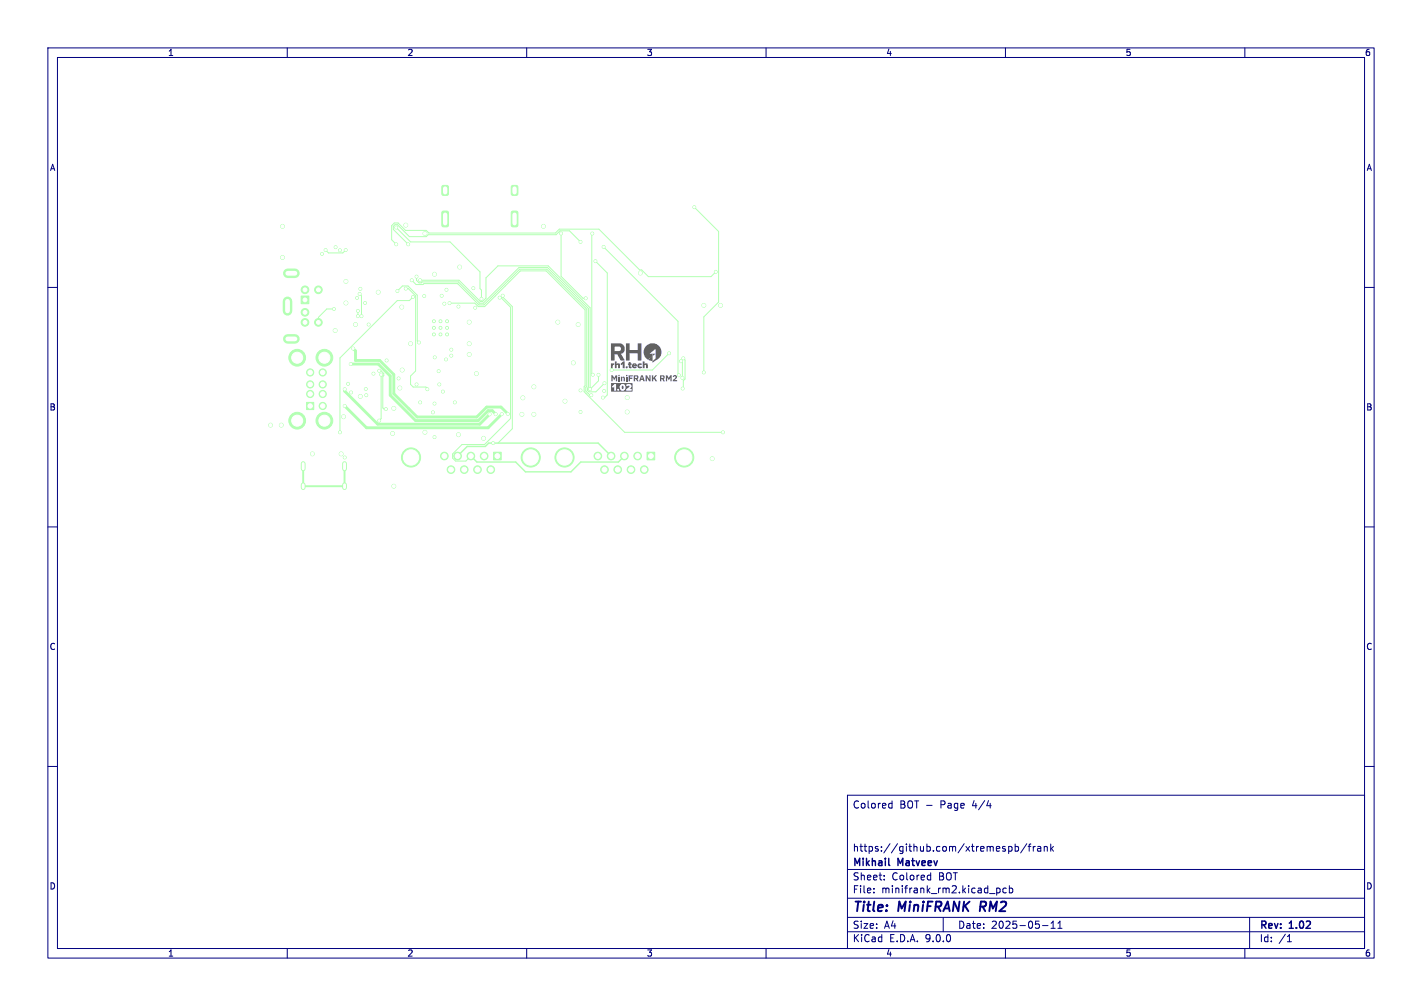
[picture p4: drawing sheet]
<svg xmlns="http://www.w3.org/2000/svg" width="297mm" height="210mm" viewBox="0 0 297 210" stroke-linecap="round" stroke-linejoin="round" font-family="sans-serif">
<g fill="#b3ffb3" stroke="#b3ffb3" stroke-width=".21">
<path d="M64 84h1.5v1.5h-1.5z"/>
<path d="M92.3 44.2l.2-.1h.8l.4 .2v2.7l-.3 .3h-.9l-.2-.2z"/>
<path d="M92.3 38.8l.3-.1h.8l.2 .1 .1 1.7-.2 .2-.9 .1-.3-.1z"/>
<path d="M106.8 38.8l.3-.1h.8l.2 .1 .1 1.7-.2 .2-.9 .1-.3-.1z"/>
<path d="M106.8 44.2l.2-.1h.8l.4 .2v2.7l-.3 .3h-.9l-.2-.2z"/>
<path d="M62.9 61.8h1.6v1.6h-1.6z"/>
<path d="M103.1 94.4h1.6v1.6h-1.6z"/>
<path d="M135.1 94.4h1.6v1.6h-1.6z"/>
<circle cx="64.8" cy="82.2" r=".75"/>
<circle cx="64.8" cy="80.2" r=".75"/>
<circle cx="64.8" cy="77.7" r=".75"/>
<circle cx="67.4" cy="84.7" r=".75"/>
<circle cx="67.4" cy="82.2" r=".75"/>
<circle cx="67.4" cy="80.2" r=".75"/>
<circle cx="67.4" cy="77.7" r=".75"/>
<circle cx="62.1" cy="87.8" r="1.75"/>
<circle cx="62.1" cy="74.7" r="1.75"/>
<circle cx="67.8" cy="87.8" r="1.75"/>
<circle cx="67.8" cy="74.7" r="1.75"/>
<circle cx="90.6" cy="69.8" r=".3"/>
<circle cx="90.6" cy="68.4" r=".3"/>
<circle cx="90.6" cy="67.1" r=".3"/>
<circle cx="92" cy="69.8" r=".3"/>
<circle cx="92" cy="68.4" r=".3"/>
<circle cx="92" cy="67.1" r=".3"/>
<circle cx="93.4" cy="69.8" r=".3"/>
<circle cx="93.4" cy="68.4" r=".3"/>
<circle cx="93.4" cy="67.1" r=".3"/>
<circle cx="63.7" cy="65.2" r=".8"/>
<circle cx="63.7" cy="60.5" r=".8"/>
<circle cx="63.7" cy="67.3" r=".8"/>
<circle cx="66.5" cy="60.5" r=".8"/>
<circle cx="66.5" cy="67.3" r=".8"/>
<circle cx="101.1" cy="95.2" r=".8"/>
<circle cx="98.3" cy="95.2" r=".8"/>
<circle cx="95.6" cy="95.2" r=".8"/>
<circle cx="92.8" cy="95.2" r=".8"/>
<circle cx="102.5" cy="98" r=".8"/>
<circle cx="99.7" cy="98" r=".8"/>
<circle cx="110.8" cy="95.5" r="2"/>
<circle cx="97" cy="98" r=".8"/>
<circle cx="85.8" cy="95.5" r="2"/>
<circle cx="94.2" cy="98" r=".8"/>
<circle cx="133.2" cy="95.2" r=".8"/>
<circle cx="130.4" cy="95.2" r=".8"/>
<circle cx="127.6" cy="95.2" r=".8"/>
<circle cx="124.9" cy="95.2" r=".8"/>
<circle cx="134.6" cy="98" r=".8"/>
<circle cx="131.8" cy="98" r=".8"/>
<circle cx="142.9" cy="95.5" r="2"/>
<circle cx="129" cy="98" r=".8"/>
<circle cx="117.9" cy="95.5" r="2"/>
<circle cx="126.3" cy="98" r=".8"/>
<circle cx="72" cy="95.5" r=".3"/>
<circle cx="92.5" cy="81.7" r=".3"/>
<circle cx="87.8" cy="84" r=".3"/>
<circle cx="94.3" cy="73" r=".3"/>
<circle cx="121.3" cy="86" r=".3"/>
<circle cx="73.3" cy="81.9" r=".3"/>
<circle cx="121.3" cy="81.5" r=".3"/>
<circle cx="77" cy="67.7" r=".3"/>
<circle cx="76.5" cy="82.5" r=".3"/>
<circle cx="78" cy="78" r=".3"/>
<circle cx="76.4" cy="81.2" r=".3"/>
<circle cx="67.3" cy="53" r=".3"/>
<circle cx="83.3" cy="79" r=".3"/>
<circle cx="88.8" cy="90.3" r=".4"/>
<circle cx="72.7" cy="80.1" r=".3"/>
<circle cx="91.8" cy="80.3" r=".3"/>
<circle cx="75.3" cy="60.3" r=".3"/>
<circle cx="90.8" cy="91.3" r=".3"/>
<circle cx="98.9" cy="60.2" r=".3"/>
<circle cx="93.3" cy="60.5" r=".3"/>
<circle cx="91.6" cy="77.5" r=".3"/>
<circle cx="126.2" cy="81.6" r=".3"/>
<circle cx="74.6" cy="62.2" r=".3"/>
<circle cx="80.8" cy="75.3" r=".3"/>
<circle cx="95" cy="84" r=".3"/>
<circle cx="87" cy="80.3" r=".3"/>
<circle cx="71" cy="52.3" r=".3"/>
<circle cx="76.3" cy="63.3" r=".3"/>
<circle cx="147" cy="63.7" r=".4"/>
<circle cx="82.3" cy="85.3" r=".4"/>
<circle cx="90.8" cy="84.3" r=".3"/>
<circle cx="90.8" cy="74.6" r=".3"/>
<circle cx="99.3" cy="64.3" r=".3"/>
<circle cx="84" cy="77.3" r=".4"/>
<circle cx="96" cy="55.7" r=".4"/>
<circle cx="98" cy="71.8" r=".4"/>
<circle cx="94.3" cy="74.3" r=".3"/>
<circle cx="75.3" cy="82.8" r=".4"/>
<circle cx="95.8" cy="64" r=".3"/>
<circle cx="92.8" cy="63.4" r=".3"/>
<circle cx="70.1" cy="51.6" r=".3"/>
<circle cx="59" cy="53.7" r=".4"/>
<circle cx="84.8" cy="47" r=".4"/>
<circle cx="83.5" cy="81" r=".4"/>
<circle cx="113.5" cy="47.3" r=".4"/>
<circle cx="133.8" cy="57" r=".4"/>
<circle cx="150.5" cy="63.7" r=".4"/>
<circle cx="90.4" cy="86.1" r=".3"/>
<circle cx="92.3" cy="61.7" r=".3"/>
<circle cx="85.8" cy="71.8" r=".4"/>
<circle cx="88.6" cy="61.8" r=".3"/>
<circle cx="82" cy="90.5" r=".4"/>
<circle cx="111.5" cy="86.5" r=".4"/>
<circle cx="83.9" cy="64.1" r=".4"/>
<circle cx="71.8" cy="87" r=".4"/>
<circle cx="59" cy="47.3" r=".4"/>
<circle cx="111.5" cy="80.8" r=".4"/>
<circle cx="98" cy="67.3" r=".4"/>
<circle cx="93.2" cy="75" r=".3"/>
<circle cx="90.8" cy="57.3" r=".4"/>
<circle cx="98" cy="74" r=".4"/>
<circle cx="99.5" cy="78" r=".4"/>
<circle cx="72.3" cy="58.7" r=".4"/>
<circle cx="71.3" cy="94.8" r=".4"/>
<circle cx="119.8" cy="75.8" r=".4"/>
<circle cx="109" cy="86.5" r=".4"/>
<circle cx="79" cy="61" r=".4"/>
<circle cx="70" cy="69" r=".4"/>
<circle cx="74.3" cy="67.7" r=".4"/>
<circle cx="56.5" cy="88.7" r=".4"/>
<circle cx="109.2" cy="83.1" r=".4"/>
<circle cx="58.8" cy="88.7" r=".4"/>
<circle cx="101" cy="91.5" r=".4"/>
<circle cx="118" cy="83.7" r=".4"/>
<circle cx="88.8" cy="48.7" r=".4"/>
<circle cx="148.8" cy="95.8" r=".4"/>
<circle cx="95.8" cy="90.8" r=".4"/>
<circle cx="131" cy="83" r=".4"/>
<circle cx="116.5" cy="67.3" r=".4"/>
<circle cx="82.3" cy="101.5" r=".4"/>
<circle cx="120.8" cy="67.7" r=".4"/>
<circle cx="72.3" cy="63.3" r=".4"/>
<circle cx="131" cy="86" r=".4"/>
<circle cx="65.3" cy="94.8" r=".4"/>
<circle cx="74.8" cy="64.9" r=".3"/>
<circle cx="74.8" cy="66" r=".3"/>
<circle cx="75.5" cy="66" r=".3"/>
<circle cx="75.1" cy="61.4" r=".3"/>
<circle cx="87" cy="57.7" r=".3"/>
<circle cx="126.3" cy="80" r=".3"/>
<circle cx="127.8" cy="77.3" r=".3"/>
<circle cx="125" cy="78.3" r=".3"/>
<circle cx="87.8" cy="58.5" r=".3"/>
<circle cx="139.8" cy="73.7" r=".3"/>
<circle cx="123.3" cy="81.3" r=".3"/>
<circle cx="104.4" cy="62.1" r=".3"/>
<circle cx="103" cy="92.5" r=".3"/>
<circle cx="105" cy="61.7" r=".3"/>
<circle cx="93.9" cy="63.3" r=".3"/>
<circle cx="151" cy="90.3" r=".3"/>
<circle cx="79.2" cy="77.4" r=".3"/>
<circle cx="80.6" cy="85.4" r=".3"/>
<circle cx="71" cy="90.3" r=".3"/>
<circle cx="86.3" cy="62" r=".3"/>
<circle cx="79.2" cy="87.8" r=".3"/>
<circle cx="79.6" cy="78.2" r=".3"/>
<circle cx="87.5" cy="71.5" r=".3"/>
<circle cx="83" cy="60.7" r=".3"/>
<circle cx="86" cy="58.5" r=".3"/>
<circle cx="123.5" cy="82.5" r=".3"/>
<circle cx="72.2" cy="52.2" r=".3"/>
<circle cx="68" cy="52.2" r=".3"/>
<circle cx="82.8" cy="47.5" r=".3"/>
<circle cx="100.6" cy="62.4" r=".3"/>
<circle cx="147" cy="77.7" r=".3"/>
<circle cx="145" cy="43.2" r=".3"/>
<circle cx="126.1" cy="51.5" r=".3"/>
<circle cx="141.8" cy="78.3" r=".3"/>
<circle cx="106.1" cy="86.4" r=".3"/>
<circle cx="73.8" cy="72.7" r=".3"/>
<circle cx="104.8" cy="86.4" r=".3"/>
<circle cx="72" cy="84.8" r=".3"/>
<circle cx="103.5" cy="86.5" r=".3"/>
<circle cx="73.3" cy="76" r=".3"/>
<circle cx="102.3" cy="86.5" r=".3"/>
<circle cx="72" cy="81.3" r=".3"/>
<circle cx="82.8" cy="51" r=".3"/>
<circle cx="149.5" cy="56.7" r=".3"/>
<circle cx="123.7" cy="48.8" r=".3"/>
<circle cx="123.8" cy="78.2" r=".3"/>
<circle cx="121.3" cy="50.5" r=".3"/>
<circle cx="85.3" cy="51" r=".3"/>
<circle cx="122.3" cy="62.3" r=".3"/>
<circle cx="117.2" cy="48.7" r=".3"/>
<circle cx="124.4" cy="54.5" r=".3"/>
<circle cx="125.9" cy="83" r=".3"/>
<circle cx="84.8" cy="60.3" r=".3"/>
<circle cx="89.3" cy="81.3" r=".3"/>
<circle cx="142.6" cy="81.1" r=".3"/>
<circle cx="142.7" cy="74.8" r=".3"/>
<circle cx="142.2" cy="75.4" r=".3"/>
<circle cx="142.5" cy="78.9" r=".3"/>
<circle cx="69.8" cy="64.5" r=".3"/>
</g>
<path d="M60.1 57.1h1.5M60.1 62.9v2M60.1 70.8h1.5" fill="none" stroke="#b3ffb3" stroke-width="2"/>
<path d="M63.3 96.8v1.1M72 96.8v1.1M63.3 101.2v.6M72 101.2v.6" fill="none" stroke="#b3ffb3" stroke-width="1"/>
<path d="M95.6 95.2l2-2h3.8l.7-.7h22.8l2.7 2.7M98.3 95.2l1.3 1.3h8.1l2.1 2h9.5l2-2h7.9l1.2-1.3" fill="none" stroke="#b3ffb3" stroke-width=".3"/>
<g fill="none" stroke="#b3ffb3" stroke-width=".21">
<path d="M68 52.2l.6 .6h3l.6-.6M82.8 51l-1-1v-2.9l.6-.6h.7l1.6 1.6h4.3l.6 .5h26.4l.8-.8h8.3l8.5 8.5h.4l1.4 1.5h13.1l1-1M82.8 47.5l3 3h8.2l6.3 6.3v3.5l.3 .3v1.8M86 58.5l.9 .9h1.5l.2-.2h7l4.4 4.5h1.1l7.4-7.5h5.7l8.4 8.3v16.2l-.2 .2v.7l.8 .9h.3M87 57.8v.7l.5 .6h.5l.2-.2h7.5l4.5 4.4h.7l7.5-7.4h6l8.5 8.5v16.4l-.2 .2v.5l.3 .3h1.5l1.8-1.8M87.8 58.5h8.1l4.4 4.5h.5l.7-.8v-4.2l2.5-2.5h10.5l8.8 8.8v17l1.7-1.8v-1.2M117.2 48.7v9l4.6 4.6h.5M121.3 50.5l-2.4-2.3h-1.9l-.9 .8h-26.7l-.4 .4h-3.5l-2.5-2.5h-.5l-.3 .4v.6l3.1 3.1M123.7 48.8l-.1 29.2 .2 .2M124.4 54.5l2.4 2.5v25.4l-.5 .6h-.4M126.1 51.5l15.5 15.6v11l.2 .2M145 43.3l5.1 5v14.8l-3.1 3.1v11.6"/>
<path d="M69.8 64.5h-1.5l-1.8 1.8v1M74.8 64.9v1.1M75.1 61.4l.4 .4v4.2M79.2 77.4h.4l.6 .6v.4l-.2 .2v6.6l.2 .2h.4M79.6 78.2v9.2l-.4 .4M83 60.8l1.1-1.1h1.1l2 1.9v9.6l.3 .3M84.8 60.3h.5l1.5 1.5v15.6l-1 1.1v1.8l.5 .5h2.7l.3 .5M86.3 62l-.8 .8h-2.5l-12 11.9v15.6M93.9 63.3h5.3l.7 .7h1.3l7.5-7.4h5.4l8.1 8.1v15.8l-.2 .2v1.1l8.5 8.5h20.5M104.4 62.1h.2l2 2v23.3l-5.4 5.4h-4.7l-2 2v.8l.6 .7h2.2l1-1.1M105 61.7v.3l2 2v25.5l-3 3M139.8 73.8l-3.5 3.5h-8.5"/>
<path d="M142.2 75.4l.3 .3v3.2M142.7 74.8l.4 .4v3.9l-.4 .4M142.7 79.5v1.5l-.1 .1M142.7 79.5h.1M147 77.8h.1M122.4 82.1h.1"/>
</g>
<path d="M73.3 76h5.7l2.5 2.5v4l5.3 5.3h13.1l2.1-2.1h.8l.7 .8M73.8 72.8l.5 .5v1.9h5l3 3v4l4.8 4.8h12.5l2.1-2h2.9l1.5 1.4M72 84.8l4.6 4.5h25.4l2.8-2.9M72 81.3v.4l6.9 6.9h21.3l2.1-2.1" fill="none" stroke="#b3ffb3" stroke-width=".6"/>
<path d="M63.3 97.3v4.2h8.7v-4.2" fill="none" stroke="#b3ffb3" stroke-width=".4"/>
<g fill="#fff" stroke="#fff" stroke-width=".21">
<circle cx="72" cy="95.5" r=".17"/>
<circle cx="92.5" cy="81.7" r=".18"/>
<circle cx="87.8" cy="84" r=".17"/>
<circle cx="94.3" cy="73" r=".17"/>
<circle cx="121.3" cy="86" r=".17"/>
<circle cx="73.3" cy="81.9" r=".17"/>
<circle cx="121.3" cy="81.5" r=".17"/>
<circle cx="77" cy="67.7" r=".17"/>
<circle cx="76.5" cy="82.5" r=".17"/>
<circle cx="78" cy="78" r=".17"/>
<circle cx="76.4" cy="81.2" r=".17"/>
<circle cx="67.3" cy="53" r=".18"/>
<circle cx="83.3" cy="79" r=".17"/>
<circle cx="88.8" cy="90.3" r=".3"/>
<circle cx="72.7" cy="80.1" r=".17"/>
<circle cx="91.8" cy="80.3" r=".17"/>
<circle cx="75.3" cy="60.3" r=".17"/>
<circle cx="90.8" cy="91.2" r=".17"/>
<circle cx="98.9" cy="60.2" r=".17"/>
<circle cx="93.3" cy="60.5" r=".17"/>
<circle cx="91.6" cy="77.5" r=".17"/>
<circle cx="126.2" cy="81.6" r=".18"/>
<circle cx="74.6" cy="62.2" r=".17"/>
<circle cx="80.8" cy="75.3" r=".17"/>
<circle cx="95" cy="84" r=".18"/>
<circle cx="87" cy="80.3" r=".18"/>
<circle cx="71" cy="52.3" r=".17"/>
<circle cx="76.3" cy="63.3" r=".17"/>
<circle cx="147" cy="63.7" r=".3"/>
<circle cx="82.3" cy="85.3" r=".3"/>
<circle cx="90.8" cy="84.2" r=".17"/>
<circle cx="90.8" cy="74.6" r=".17"/>
<circle cx="99.3" cy="64.3" r=".17"/>
<circle cx="84" cy="77.3" r=".3"/>
<circle cx="96" cy="55.7" r=".3"/>
<circle cx="98" cy="71.7" r=".3"/>
<circle cx="94.3" cy="74.3" r=".17"/>
<circle cx="75.3" cy="82.8" r=".3"/>
<circle cx="95.8" cy="64" r=".17"/>
<circle cx="92.8" cy="63.4" r=".17"/>
<circle cx="70.1" cy="51.6" r=".18"/>
<circle cx="59" cy="53.7" r=".3"/>
<circle cx="84.8" cy="47" r=".3"/>
<circle cx="83.5" cy="81" r=".3"/>
<circle cx="113.5" cy="47.3" r=".3"/>
<circle cx="133.8" cy="57" r=".3"/>
<circle cx="150.5" cy="63.7" r=".3"/>
<circle cx="90.4" cy="86.1" r=".17"/>
<circle cx="92.3" cy="61.7" r=".17"/>
<circle cx="85.8" cy="71.7" r=".3"/>
<circle cx="88.6" cy="61.8" r=".17"/>
<circle cx="82" cy="90.5" r=".3"/>
<circle cx="111.5" cy="86.5" r=".3"/>
<circle cx="83.9" cy="64.1" r=".3"/>
<circle cx="71.8" cy="87" r=".3"/>
<circle cx="59" cy="47.3" r=".3"/>
<circle cx="111.5" cy="80.7" r=".3"/>
<circle cx="98" cy="67.3" r=".3"/>
<circle cx="93.2" cy="75" r=".17"/>
<circle cx="90.8" cy="57.3" r=".3"/>
<circle cx="98" cy="74" r=".3"/>
<circle cx="99.5" cy="78" r=".3"/>
<circle cx="72.3" cy="58.7" r=".3"/>
<circle cx="71.3" cy="94.8" r=".3"/>
<circle cx="119.8" cy="75.7" r=".3"/>
<circle cx="109" cy="86.5" r=".3"/>
<circle cx="79" cy="61" r=".3"/>
<circle cx="70" cy="69" r=".3"/>
<circle cx="74.3" cy="67.7" r=".3"/>
<circle cx="56.5" cy="88.8" r=".3"/>
<circle cx="109.2" cy="83.1" r=".3"/>
<circle cx="58.8" cy="88.8" r=".3"/>
<circle cx="101" cy="91.5" r=".3"/>
<circle cx="118" cy="83.8" r=".3"/>
<circle cx="88.8" cy="48.7" r=".3"/>
<circle cx="148.8" cy="95.8" r=".3"/>
<circle cx="95.8" cy="90.8" r=".3"/>
<circle cx="131" cy="83" r=".3"/>
<circle cx="116.5" cy="67.3" r=".3"/>
<circle cx="82.3" cy="101.5" r=".3"/>
<circle cx="120.8" cy="67.7" r=".3"/>
<circle cx="72.3" cy="63.3" r=".3"/>
<circle cx="131" cy="86" r=".3"/>
<circle cx="65.3" cy="94.8" r=".3"/>
<circle cx="74.8" cy="64.9" r=".17"/>
<circle cx="74.8" cy="66" r=".18"/>
<circle cx="75.5" cy="66" r=".18"/>
<circle cx="75.1" cy="61.4" r=".17"/>
<circle cx="87" cy="57.7" r=".18"/>
<circle cx="126.3" cy="80" r=".17"/>
<circle cx="127.8" cy="77.3" r=".18"/>
<circle cx="125" cy="78.3" r=".17"/>
<circle cx="87.8" cy="58.5" r=".17"/>
<circle cx="139.8" cy="73.7" r=".17"/>
<circle cx="123.3" cy="81.3" r=".17"/>
<circle cx="104.4" cy="62.1" r=".18"/>
<circle cx="103" cy="92.5" r=".18"/>
<circle cx="105" cy="61.7" r=".17"/>
<circle cx="93.9" cy="63.3" r=".17"/>
<circle cx="151" cy="90.2" r=".17"/>
<circle cx="79.2" cy="77.4" r=".18"/>
<circle cx="80.6" cy="85.4" r=".17"/>
<circle cx="71" cy="90.2" r=".17"/>
<circle cx="86.3" cy="62" r=".17"/>
<circle cx="79.2" cy="87.8" r=".17"/>
<circle cx="79.6" cy="78.2" r=".17"/>
<circle cx="87.5" cy="71.5" r=".17"/>
<circle cx="83" cy="60.7" r=".17"/>
<circle cx="86" cy="58.5" r=".18"/>
<circle cx="123.5" cy="82.5" r=".17"/>
<circle cx="72.2" cy="52.2" r=".17"/>
<circle cx="68" cy="52.2" r=".17"/>
<circle cx="82.8" cy="47.5" r=".17"/>
<circle cx="100.6" cy="62.4" r=".17"/>
<circle cx="147" cy="77.7" r=".18"/>
<circle cx="145" cy="43.3" r=".17"/>
<circle cx="126.1" cy="51.5" r=".18"/>
<circle cx="141.8" cy="78.3" r=".17"/>
<circle cx="106.1" cy="86.4" r=".2"/>
<circle cx="73.8" cy="72.7" r=".2"/>
<circle cx="104.8" cy="86.4" r=".2"/>
<circle cx="72" cy="84.7" r=".2"/>
<circle cx="103.5" cy="86.5" r=".2"/>
<circle cx="73.3" cy="76" r=".2"/>
<circle cx="102.3" cy="86.5" r=".2"/>
<circle cx="72" cy="81.2" r=".2"/>
<circle cx="82.8" cy="51" r=".18"/>
<circle cx="149.5" cy="56.7" r=".18"/>
<circle cx="123.7" cy="48.8" r=".17"/>
<circle cx="123.8" cy="78.2" r=".18"/>
<circle cx="121.3" cy="50.5" r=".17"/>
<circle cx="85.3" cy="51" r=".18"/>
<circle cx="122.3" cy="62.3" r=".17"/>
<circle cx="117.2" cy="48.7" r=".17"/>
<circle cx="124.4" cy="54.5" r=".17"/>
<circle cx="125.9" cy="83" r=".17"/>
<circle cx="84.8" cy="60.3" r=".17"/>
<circle cx="89.3" cy="81.3" r=".17"/>
<circle cx="142.6" cy="81.1" r=".17"/>
<circle cx="142.7" cy="74.8" r=".17"/>
<circle cx="142.2" cy="75.4" r=".18"/>
<circle cx="142.5" cy="78.9" r=".17"/>
<circle cx="69.8" cy="64.5" r=".17"/>
<circle cx="58" cy="99.7" r="1.35"/>
<circle cx="64.8" cy="84.7" r=".46"/>
<circle cx="64.8" cy="82.3" r=".46"/>
<circle cx="64.8" cy="80.3" r=".46"/>
<circle cx="64.8" cy="77.7" r=".46"/>
<circle cx="67.4" cy="84.7" r=".46"/>
<circle cx="67.4" cy="82.3" r=".46"/>
<circle cx="67.4" cy="80.3" r=".46"/>
<circle cx="67.4" cy="77.7" r=".46"/>
<circle cx="62.1" cy="87.8" r="1.15"/>
<circle cx="62.1" cy="74.7" r="1.15"/>
<circle cx="67.8" cy="87.8" r="1.15"/>
<circle cx="67.8" cy="74.7" r="1.15"/>
<circle cx="90.6" cy="69.8" r=".12"/>
<circle cx="90.6" cy="68.4" r=".12"/>
<circle cx="90.6" cy="67.1" r=".13"/>
<circle cx="92" cy="69.8" r=".13"/>
<circle cx="92" cy="68.4" r=".13"/>
<circle cx="92" cy="67.1" r=".13"/>
<circle cx="93.4" cy="69.8" r=".12"/>
<circle cx="93.4" cy="68.4" r=".12"/>
<circle cx="93.4" cy="67.1" r=".13"/>
<circle cx="151" cy="41" r="1.35"/>
<circle cx="132.8" cy="39.7" r=".8"/>
<circle cx="132.8" cy="46.7" r=".8"/>
<circle cx="74.2" cy="40.1" r=".5"/>
<circle cx="66.2" cy="40.1" r=".5"/>
<circle cx="63.7" cy="62.6" r=".4"/>
<circle cx="63.7" cy="65.2" r=".4"/>
<circle cx="63.7" cy="60.5" r=".4"/>
<circle cx="63.7" cy="67.3" r=".4"/>
<circle cx="66.5" cy="60.5" r=".4"/>
<circle cx="66.5" cy="67.3" r=".4"/>
<circle cx="103.9" cy="95.2" r=".5"/>
<circle cx="101.1" cy="95.2" r=".5"/>
<circle cx="98.3" cy="95.2" r=".5"/>
<circle cx="95.6" cy="95.2" r=".5"/>
<circle cx="92.8" cy="95.2" r=".5"/>
<circle cx="102.5" cy="98" r=".5"/>
<circle cx="99.7" cy="98" r=".5"/>
<circle cx="110.8" cy="95.5" r="1.6"/>
<circle cx="97" cy="98" r=".5"/>
<circle cx="85.8" cy="95.5" r="1.6"/>
<circle cx="94.2" cy="98" r=".5"/>
<circle cx="151" cy="100" r="1.35"/>
<circle cx="143" cy="39.7" r=".8"/>
<circle cx="143" cy="46.7" r=".8"/>
<circle cx="70.5" cy="97.9" r=".33"/>
<circle cx="64.8" cy="97.9" r=".33"/>
<circle cx="135.9" cy="95.2" r=".5"/>
<circle cx="133.2" cy="95.2" r=".5"/>
<circle cx="130.4" cy="95.2" r=".5"/>
<circle cx="127.6" cy="95.2" r=".5"/>
<circle cx="124.9" cy="95.2" r=".5"/>
<circle cx="134.6" cy="98" r=".5"/>
<circle cx="131.8" cy="98" r=".5"/>
<circle cx="142.9" cy="95.5" r="1.6"/>
<circle cx="129" cy="98" r=".5"/>
<circle cx="117.9" cy="95.5" r="1.6"/>
<circle cx="126.3" cy="98" r=".5"/>
<circle cx="58" cy="41" r="1.35"/>
</g>
<path d="M93 39.4v.8M107.5 39.4v.8M93 44.8v1.8M107.5 44.8v1.8" fill="none" stroke="#fff" stroke-width=".9"/>
<path d="M60.1 57.1h1.5M60.1 62.9v2M60.1 70.8h1.5" fill="none" stroke="#fff" stroke-width="1"/>
<path d="M63.3 96.8v1.1M72 96.8v1.1M63.3 101.2v.6M72 101.2v.6" fill="none" stroke="#fff" stroke-width=".6"/>
<g fill="#626262">
<path d="M136.3 73.8h.6l-.6 .5z"/>
<path d="M135 72.2l.7-.4 .9-.1 .7 .3 .6 .6a1.88 1.88 0 0 1-1 2.7l-.6 .4v-.4l.6-.5v-2l-1.3 1h.7l-1.2 .9 1.2-.9v.5l-1 .8-.6-.7-.2-.5-.1-.7z"/>
<path d="M130.7 71.7h.8v1.4h1.7v-1.4h.8v3.5l-.8 .1v-1.6h-1.7v1.6h-.8z"/>
<path d="M135.3 75.1l1-.8v1z"/>
<path d="M127.6 71.7h1.9l.7 .4 .3 .7h-.8l-.1-.3-.3-.1-.9-.1v1h.9l.3-.2 .1-.3h.8l-.2 .7-.6 .4 .8 1.3-.9 .1-.7-1.3h-.5v1.3h-.8z"/>
<path d="M129.9 80.6l.1-.1a.35 .35 0 0 1 .2 .4 .35 .35 0 0 1-.2 .3l-.1-.2z"/>
<path d="M127.6 80h4.5v1.2h-.6a.58 .58 0 0 0 .3-.9 .58 .58 0 0 0-.9-.1l-.2 .2 .3 .3a.24 .24 0 0 1 .2-.2 .24 .24 0 0 1 .2 .3l-.7 .1a.67 .67 0 0 0-.9-.7 .67 .67 0 0 0-.3 1.1l-.2 .1a.22 .22 0 0 0-.3-.2 .22 .22 0 0 0 0 .4h-.3v-1.4h-.4l-.5 .5 .2 .2 .3-.2v.9h.8l.2-.2h.3a.62 .62 0 0 0 .7 .1 .62 .62 0 0 0 .4-.6h.6l-.5 .3v.4h1.1v-.4h.2v.6h-4.5z"/>
<path d="M127.7 78.3h.3l.3 .6 .3-.6h.3v1.3h-.3v-.8l-.3 .6-.3-.6-.1 .8h-.2z"/>
<path d="M129.2 78.6h.2v1h-.2z"/>
<path d="M129.7 78.6h.3v.2l.2-.2 .3 .1v.9h-.2v-.6l-.2-.2-.1 .1v.7h-.3z"/>
<path d="M130.8 78.6h.2v1h-.2z"/>
<path d="M131.3 78.3h.8v.3h-.5v.2h.5v.3h-.5v.5h-.3z"/>
<path d="M132.4 78.3l.9 .2v.2l-.7-.1v.3l.7-.2-.2 .4 .3 .5h-.3l-.3-.5h-.2v.5h-.2z"/>
<path d="M133.9 78.3h.3l.3 .8h-.3l-.1-.5-.2 .5h.6l.2 .5h-.3l-.1-.3h-.4l-.1 .3h-.3z"/>
<path d="M134.8 78.3h.3l.5 .9v-.9h.3v1.3h-.3l-.5-.9v.9h-.3z"/>
<path d="M136.2 78.3h.2v.6l.5-.6h.3l-.4 .6 .5 .7h-.4l-.3-.6-.2 .6h-.2z"/>
<path d="M137.9 78.3l.9 .2v.2l-.7-.1v.3l.7-.2-.2 .4 .3 .5h-.4l-.2-.5h-.2v.5h-.2z"/>
<path d="M139.1 78.3h.3l.3 .6 .3-.6h.3v1.3h-.3v-.8l-.3 .6-.4-.6v.8h-.2z"/>
<path d="M140.6 78.4a.43 .43 0 0 1 .7 0 .43 .43 0 0 1-.1 .6l-.4 .4h.6v.2h-.9v-.2l.6-.7-.2-.2-.2 .2-.2-.1z"/>
<path d="M127.6 75.9h.4v.1l.3-.2v.4h-.3v.7h-.4z"/>
<path d="M128.4 75.5h.4v.5l.3-.2 .3 .1 .1 1h-.4v-.6l-.1-.1h-.2v.7h-.4z"/>
<path d="M129.6 76l.5-.5h.4v1.4h-.4v-.9l-.3 .2z"/>
<path d="M131.3 75.6h.4v.3h.2v.3h-.2l.2 .7h-.3l-.3-.2v-.5h-.1z"/>
<path d="M132.1 76a.54 .54 0 0 1 .9 .2l-.5-.1-.1 .1h.6l.1 .3h-.7h.4l.2 .3a.58 .58 0 0 1-.8 0 .58 .58 0 0 1-.1-.8z"/>
<path d="M133.3 76a.6 .6 0 0 1 .8 0l-.2 .2a.2 .2 0 0 0-.3 0 .2 .2 0 0 0 0 .3 .2 .2 0 0 0 .3 0l.2 .2a.56 .56 0 0 1-.8 .1 .56 .56 0 0 1 0-.8z"/>
<path d="M134.2 75.5h.4v.5l.4-.2 .2 .1 .1 1h-.4v-.6l-.1-.1h-.2v.7h-.4z"/>
<circle cx="129.3" cy="78.4" r=".16"/>
<circle cx="130.9" cy="78.4" r=".16"/>
<circle cx="130.9" cy="76.7" r=".22"/>
</g>
<g fill="none" stroke="#000080" stroke-width=".21">
<path d="M10 10h277v190h-277zM12 12h273v186h-273zM60 10v2M110 10v2M160 10v2M210 10v2M260 10v2M10 60h2M285 60h2M10 110h2M285 110h2M10 160h2"/>
<path d="M177 166h108v32h-108zM185.9 167.7l.4 .1M186.3 167.2v1.5M186.3 168.6l-.4 .1M206.1 168.2h.9M210.7 176.8l.4-.1 .3 .3-.2 .6h-.5M212 176.8l.5-.1 .2 .3-.1 .6h-.6M212 176.2v1.5M214.5 176.1l-1.3 2M214.7 176.7h.6M215.3 176.2l-.3 .2v1.3M215.8 176.7v1"/>
<path d="M216.2 176.7l-.4 .3M216.7 176.8h.6l.1 .9M217.4 177.1h-.5l-.2 .2 .2 .4 .5-.1M218.1 176.8l.2-.1 .4 .1v.9M218.1 176.7v1M219.5 176.2v1.5M219.6 177.1l.4 .6M220 176.7l-.5 .6M285 160h2M60 198v2M110 198v2M160 198v2"/>
<path d="M177 194.5h108M177 191.5h108M177 187.5h108M177 181.5h108M182.5 186.3v.1M182.5 185.5v.1M184.7 183.6v.1M184.7 182.8v.1M194 182.7l.4 .1M194.4 182.2v1.5M194.4 183.6l-.4 .1M197 191.5v3"/>
<path d="M208.2 185.4v1.5M208.2 185.5l.4-.1 .3 .3-.2 .6h-.5M210 198v2M210.2 185.5l-.5-.1-.2 .3 .1 .6h.6M210.8 185.5l.4-.1 .3 .3-.1 .6h-.6M210.8 184.9v1.5M217.7 193.2h1.2M219.5 193.8h.9M219.5 192.7l.5-.4v1.5M221 193.8h.8M221 192.7l.4-.4v1.5M260 198v2"/>
<path d="M261 191.5v6.5M268.9 196.6h.8M269 195.5l.3-.4v1.5"/>
</g>
<path d="M204.9 188.2l-.3 2" fill="none" stroke="#000080" stroke-width=".4"/>
<path d="M185.6 180.5l.2 .2" fill="none" stroke="#000080" stroke-width=".3"/>
<g font-size="2.8" fill="#000080">
<text x="178" y="190.9">Title:</text>
<text x="187.7" y="190.9">MiniFRANK</text>
<text x="205.5" y="190.9">RM2</text>
</g>
<g font-size="2.1" fill="#000080">
<text x="178" y="169">Colored</text>
<text x="187.9" y="169">BOT -</text>
<text x="196.5" y="169">Page</text>
<text x="203.3" y="169">4/4</text>
<text x="178" y="178">https://github.com/xtremespb/frank</text>
<text x="178" y="184">Sheet:</text>
<text x="178" y="181.2">Mikhail</text>
<text x="186.2" y="184">Colored</text>
<text x="187.6" y="181.2">Matveev</text>
<text x="196.1" y="184">BOT</text>
<text x="178" y="186.7">File:</text>
<text x="184.1" y="186.7">minifrank_rm2.kicad_pcb</text>
<text x="178" y="196.9">KiCad</text>
<text x="178" y="194.1">Size:</text>
<text x="184.7" y="194.1">A4</text>
<text x="185.7" y="196.9">E.D.A.</text>
<text x="193.3" y="196.9">9.0.0</text>
<text x="200" y="194.1">Date:</text>
<text x="207" y="194.1">2025-05-11</text>
<text x="263" y="194.3">Rev:</text>
<text x="263" y="196.9">Id:</text>
<text x="267.1" y="196.9">/1</text>
<text x="269.4" y="194.3">1.02</text>
</g>
<g font-size="1.8" fill="#000080">
<text x="35" y="11.9">1</text>
<text x="85" y="11.9">2</text>
<text x="135" y="11.9">3</text>
<text x="185" y="11.9">4</text>
<text x="235" y="11.9">5</text>
<text x="285" y="11.9">6</text>
<text x="10.3" y="35.9">A</text>
<text x="285.4" y="35.9">A</text>
<text x="10.3" y="85.9">B</text>
<text x="285.3" y="85.9">B</text>
<text x="10.3" y="135.9">C</text>
<text x="285.3" y="135.9">C</text>
<text x="10.3" y="185.9">D</text>
<text x="285.3" y="185.9">D</text>
<text x="35" y="199.9">1</text>
<text x="85" y="199.9">2</text>
<text x="135" y="199.9">3</text>
<text x="185" y="199.9">4</text>
<text x="235" y="199.9">5</text>
<text x="285" y="199.9">6</text>
</g>
</svg>
